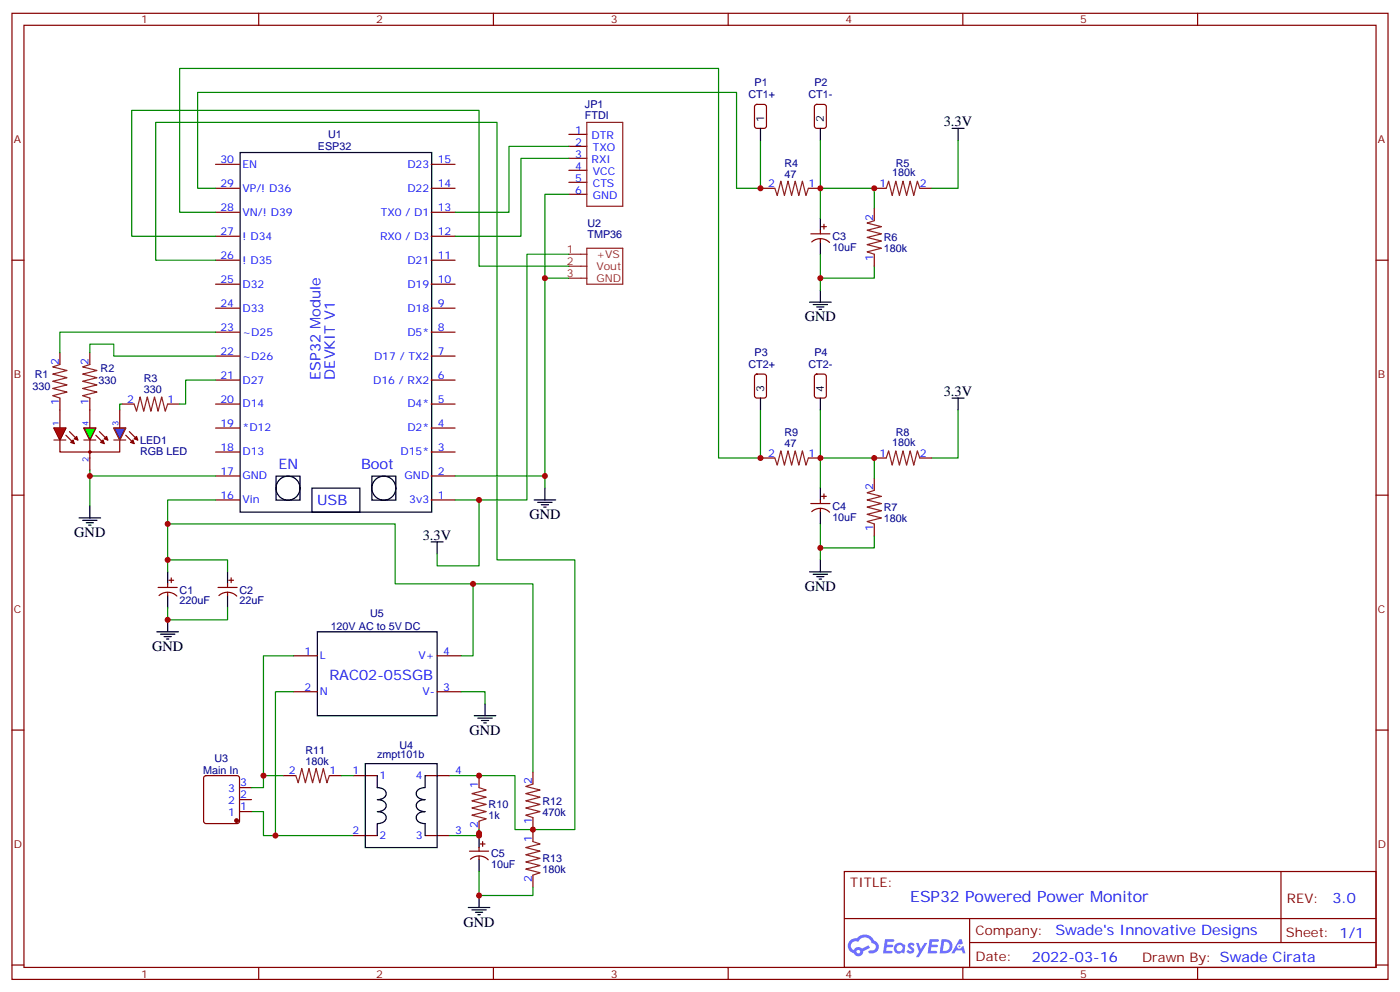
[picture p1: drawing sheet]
<svg xmlns="http://www.w3.org/2000/svg" width="412mm" height="292mm" viewBox="0 0 412 292" stroke-linecap="round" stroke-linejoin="round" font-family="sans-serif">
<g fill="none" stroke="#870000" stroke-width=".35">
<path d="M3.5 3.9h405.4v284.4h-405.4zM7.1 7.4h398.2v277.3h-398.2zM76.2 3.9v3.5M145.3 3.9v3.5M214.5 3.9v3.5M283.6 3.9v3.5M352.8 3.9v3.5M3.5 76.6h3.6M405.3 76.6h3.6M3.5 145.7h3.6M405.3 145.7h3.6M3.5 214.9h3.6"/>
<path d="M405.3 214.9h3.6M248.7 256.5h156.6v28.2h-156.6zM377.3 256.5v20.9M248.7 270.4h156.5M285.6 277.4h119.6M285.6 270.4v14.1M3.5 284h3.6M76.2 284.7v3.6M145.3 284.7v3.6M214.5 284.7v3.6M283.6 284.7v3.6M352.8 284.7v3.6"/>
<path d="M405.3 284h3.6"/>
</g>
<g fill="#5487ff">
<path d="M267.7 277.7a1.22 1.22 0 0 1 1.7 .2l-.4 .6a.47 .47 0 0 0-.3-.4 .47 .47 0 0 0-.5 .2l.1 .2a1.14 1.14 0 0 1 .8 1.8 1.14 1.14 0 0 1-1.9 0l-.2-.2 .5-.6 .7 .5a.29 .29 0 0 0 .3-.3 .29 .29 0 0 0-.2-.3 1.04 1.04 0 0 1-.6-1.7z"/>
<path d="M260.7 276.4h2.4l.3 .2-.2 .5-1.8 .1-.1 .8h1.5l.3 .4-.3 .4h-1.6l-.2 1.1h1.7l.2 .3-.2 .3-2.6 .1z"/>
<path d="M273.8 276.4h2.4l.3 .2-.1 .5-1.8 .1-.2 .8h1.6l.3 .4-.4 .4h-1.6l-.1 1.1h1.7l.2 .3-.2 .3-2.6 .1z"/>
<path d="M282.6 276.4h.7l.3 1.3-.6 .3a.69 .69 0 0 0-1 .3 .69 .69 0 0 0 .4 .9 .69 .69 0 0 0 .9-.6l.5-.2 .6 2.2h-.8l-.2-.9h-1.8l-.5 .9h-.8z"/>
<path d="M269.8 277.5h.8l.6 1.8 1.1-1.8h.9l-2.6 4.2h-.8l.9-1.5z"/>
<path d="M277.4 276.4l-.6 4.2h1.3a2.11 2.11 0 0 0 2.5-2.1 2.11 2.11 0 0 0-2.5-2.1zM278.1 277.2a1.39 1.39 0 0 1 1.7 1.4 1.39 1.39 0 0 1-1.8 1.3h-.3z"/>
<path d="M263.7 278.1a1.54 1.54 0 0 0-.1 2.1 1.54 1.54 0 0 0 2.2 .1l.6 .3 .3-2.3-.2-.3h-.4a1.49 1.49 0 0 0-2.4 .1zM264 279.1a.94 .94 0 0 1 1.8 0 .94 .94 0 0 1-1.8 0z"/>
<path d="M250.4 276.8a2.18 2.18 0 0 0 1.1 3.7 1.44 1.44 0 0 0 1.6 .9 1.44 1.44 0 0 0 1.2-1.4l2-1-.5-.8-1.9 1a1.47 1.47 0 0 0-2.4 .4 1.39 1.39 0 0 1-.7-1.9 1.39 1.39 0 0 1 2-.5 2.12 2.12 0 0 1 2.2-1.3 2.12 2.12 0 0 1 1.9 1.7 1.14 1.14 0 0 1 1.1 1.4 1.14 1.14 0 0 1-1.7 .7 .43 .43 0 0 0-.5 .4 .43 .43 0 0 0 .4 .5 1.98 1.98 0 0 0 2.5-1.2 1.98 1.98 0 0 0-1.2-2.6 3.1 3.1 0 0 0-5.3-.6l-.9 .1zM252.3 280.1a.55 .55 0 0 1 1.1 0 .55 .55 0 0 1-1.1 0z"/>
<circle cx="282.6" cy="278.5" r=".26"/>
</g>
<g fill="none" stroke="#000" stroke-width=".35">
<path d="M70.7 44.9h56.5v105.8h-56.5zM81.3 140.1h7.1v7.1h-7.1zM91.9 143.7h14.1v7h-14.1zM109.5 140.1h7.1v7.1h-7.1zM157.3 147.1h6.4M158.4 147.8h4.2M159.5 148.6h2.1M160.2 149.3h.7M160.5 143.6v3.5"/>
<circle cx="84.8" cy="143.7" r="3.5"/>
<circle cx="113.1" cy="143.7" r="3.5"/>
</g>
<g fill="none" stroke="#870000" stroke-width=".35">
<path d="M63.5 48.4h7.1M63.5 55.4h7.1M127 48.4h7.1M127 55.4h7.1M63.5 62.5h7.1M63.5 69.5h7.1M63.5 76.6h7.1M127 62.5h7.1M127 69.5h7.1M127 76.6h7.1M63.5 83.6h7.1M63.5 90.7h7.1"/>
<path d="M63.5 97.8h7.1M127 83.6h7.1M127 90.7h7.1M127 97.8h7.1M63.5 104.8h7.1M63.5 111.9h7.1M63.5 118.9h7.1M127 104.8h7.1M127 111.9h7.1M127 118.9h7.1M63.5 126h7.1M63.5 133h7.1"/>
<path d="M127 126h7.1M127 133h7.1M63.5 140.1h7.1M63.5 147.1h7.1M127 140.1h7.1M127 147.1h7.1"/>
</g>
<path d="M167.6 74.8h5.3M167.6 78.4h5.3M172.9 73.1h10.5v10.5h-10.5zM167.6 81.9h5.3" fill="none" stroke="#8c2424" stroke-width=".35"/>
<path d="M63.5 69.5h-24.7v-37h102.3v45.9h26.5M167.6 74.8h-12.4v72.3h-21.1M167.6 81.9h-7.1v61.7M134.1 140.1h26.4" fill="none" stroke="#008700" stroke-width=".35"/>
<path d="M33.5 126h3.5l-1.7 3.5z" fill="#00f" stroke="#870000" stroke-width=".35"/>
<path d="M17.6 129.5v3.5h17.7v-3.5M26.5 129.5v5.3" fill="none" stroke="#870000" stroke-width=".35"/>
<path d="M15.9 126h3.5l-1.8 3.5zM15.9 129.5h3.5M24.7 129.5h3.5M24.7 126h3.5l-1.7 3.5zM33.5 129.5h3.5M33.5 126h3.5l-1.7 3.5z" fill="none" stroke="#8c2424" stroke-width=".35"/>
<path d="M24.7 126h3.5l-1.7 3.5z" fill="#0f0" stroke="#870000" stroke-width=".35"/>
<path d="M15.9 126h3.5l-1.8 3.5z" fill="#f00" stroke="#870000" stroke-width=".35"/>
<g fill="#870000" stroke="#870000" stroke-width=".35">
<path d="M38.5 130.2l.7-.7 .3 1.1z"/>
<path d="M39.5 129.2l.7-.8 .4 1.1z"/>
<path d="M29.6 130.2l.7-.7 .4 1.1z"/>
<path d="M30.7 129.2l.7-.8 .3 1.1z"/>
<path d="M20.8 130.2l.7-.7 .4 1.1z"/>
<path d="M21.9 129.2l.7-.8 .3 1.1z"/>
<circle cx="69.7" cy="241.5" r=".53"/>
</g>
<g fill="none" stroke="#870000" stroke-width=".35">
<path d="M167.6 39.5h5.3M222.5 30.9l.5-.2h2.1l.6 .5 .1 5.9-.5 .6-2.3 .1-.7-.5-.1-5.9zM240.1 30.9l.5-.2h2.1l.7 .5v5.9l-.4 .6-2.4 .1-.7-.5v-5.9zM167.6 43.1h5.3M167.6 46.6h5.3M167.6 50.1h5.3M167.6 53.7h5.3M167.6 57.2h5.3M224.7 55.4h3.5M238.1 55.4h3.6M257.5 55.4h3.6M270.9 55.4h3.6"/>
<path d="M238.8 68.8h5.7M239.1 71.2a3.8 3.8 0 0 1 5.3 .2M241.7 67.8v1M241.7 70.2v1.1M242 66.7h1.4M242.7 66v1.4M257.5 61.4v3.5M257.5 74.8v3.6M17.6 103.8v3.5M17.6 117.2v8.8M26.5 103.8v3.5M26.5 117.2v8.8"/>
<path d="M36 118.9h3.5M49.4 118.9h3.5M222.5 110.3l.5-.2h2.1l.6 .4 .1 6-.5 .6-2.3 .1-.7-.5-.1-5.9zM240.1 110.3l.5-.2h2.1l.7 .4v6l-.4 .6-2.4 .1-.7-.5v-5.9zM19.4 128.1l2.5 2.5M20.5 127l2.4 2.5M26.5 134.8v3.5M28.2 128.1l2.5 2.5M29.3 127l2.4 2.5M35.3 120.7v5.3M37 128.1l2.5 2.5M38.1 127l2.5 2.5"/>
<path d="M224.7 134.8h3.5M238.1 134.8h3.6M257.5 134.8h3.6M270.9 134.8h3.6M238.8 148.2h5.7M239.1 150.6a3.8 3.8 0 0 1 5.3 .1M241.7 147.1v1.1M241.7 149.6v1.1M242 146.1h1.4M242.7 145.4v1.4M257.5 140.8v3.5M257.5 154.2v3.5"/>
<path d="M46.6 172.9h5.6M46.9 175.3a3.8 3.8 0 0 1 5.2 .1M49.4 171.8v1.1M49.4 174.3v1.1M49.7 170.8h1.5M50.4 170.1v1.4M64.2 172.9h5.6M64.5 175.3a3.8 3.8 0 0 1 5.2 .1M67 171.8v1.1M67 174.3v1.1M67.4 170.8h1.4M68.1 170.1v1.4"/>
<path d="M86.4 193h7.1M128.8 193h7M86.4 203.6h7.1M128.8 203.6h7M60.2 228.5l.5-.2h9.1l.5 .2 .3 .5v12.7l-.3 .5-.5 .2h-9.1l-.5-.2-.2-.5v-12.7zM70.6 238.9h3.5M70.6 235.3h3.5M70.6 231.8h3.5M83.6 228.3h3.5M97 228.3h3.5M104.1 228.3h7M125.2 228.3h7.1"/>
<path d="M141.1 228.3v3.5M157 227.2v3.6M104.1 245.9h7M125.2 245.9h7.1M138.3 250.5h5.6M138.6 252.9a3.8 3.8 0 0 1 5.2 .2M141.1 241.7v3.5M141.1 249.4v1.1M141.1 251.9v1.1M141.5 248.4h1.4M142.2 247.7v1.4M157 240.6v7.1"/>
<path d="M157 257.6v3.5"/>
</g>
<circle cx="26.5" cy="133" r=".35" fill="none" stroke="#900" stroke-width=".35"/>
<g fill="none" stroke="#8c2424" stroke-width=".35">
<path d="M172.9 36h10.5v24.7h-10.5zM228.2 55.4l.8 2.1 1-4.2 1.1 4.2 1-4.2 1.1 4.2 1-4.2 1.1 4.2 1.1-4.2 1 4.2 .7-2.1M261.1 55.4l.7-2.1 1 4.2 1.1-4.2 1 4.2 1.1-4.2 1.1 4.2 1-4.2 1.1 4.2 1-4.2 .7 2.1M257.5 64.9l-2.1 .8 4.2 1-4.2 1.1 4.2 1-4.2 1.1 4.2 1-4.2 1.1 4.2 1.1-4.2 1 2.1 .7M17.6 107.3l-2.1 .7 4.3 1-4.3 1.1 4.3 1.1-4.3 1 4.3 1.1-4.3 1 4.3 1.1-4.3 1.1 2.1 .7M26.5 107.3l-2.2 .7 4.3 1-4.3 1.1 4.3 1.1-4.3 1 4.3 1.1-4.3 1 4.3 1.1-4.3 1.1 2.2 .7M39.5 118.9l.7 2.1 1.1-4.2 1 4.2 1.1-4.2 1 4.2 1.1-4.2 1.1 4.2 1-4.2 1.1 4.2 .7-2.1M228.2 134.8l.8 2.1 1-4.2 1.1 4.2 1-4.2 1.1 4.2 1-4.2 1.1 4.2 1.1-4.2 1 4.2 .7-2.1M261.1 134.8l.7-2.1 1 4.2 1.1-4.2 1 4.2 1.1-4.2 1.1 4.2 1-4.2 1.1 4.2 1-4.2 .7 2.1M257.5 144.3l-2.1 .7 4.2 1.1-4.2 1 4.2 1.1-4.2 1.1 4.2 1-4.2 1.1 4.2 1-4.2 1.1 2.1 .7M87.1 228.3l.7 2.1 1.1-4.2 1.1 4.2 1-4.2 1.1 4.2 1-4.2 1.1 4.2 1-4.2 1.1 4.2 .7-2.1M141.1 231.8l2.1 .7-4.2 1.1 4.2 1-4.2 1.1 4.2 1-4.2 1.1 4.2 1.1-4.2 1 4.2 1.1-2.1 .7"/>
<path d="M157 230.8l-2.1 .7 4.2 1-4.2 1.1 4.2 1-4.2 1.1 4.2 1-4.2 1.1 4.2 1.1-4.2 1 2.1 .7M157 247.7l2.1 .7-4.2 1 4.2 1.1-4.2 1.1 4.2 1-4.2 1.1 4.2 1-4.2 1.1 4.2 1.1-2.1 .7"/>
</g>
<g fill="none" stroke="#008700" stroke-width=".35">
<path d="M167.6 43.1h-17.7v19.4h-15.8M167.6 57.2h-7.1v24.7M167.6 46.6h-14.1v22.9h-19.4M224 41.3v14.1h-7v-28.2h-158.8v28.2h5.3M224 55.4h.7M241.7 41.3v14.1M282.2 41.3v14.1h-7.7M63.5 62.5h-10.6v-42.4h158.8v114.7h13M63.5 76.6h-17.6v-40.6h100.5v128.8h22.9v79.4h-17.6v-15.9h-19.4M241.7 74.8v7.1h15.8v-3.5M257.5 61.4v-6h-15.8v8.8M63.5 97.8h-45.9v6"/>
<path d="M241.7 81.9v3.5M26.5 103.8v-2.5h7v3.5h30M36 118.9h-.7v1.8M63.5 111.9h-8.8v7h-1.8M26.5 138.3v1.8h37M224 120.7v14.1M241.7 120.7v14.1M282.2 120.7v14.1h-7.7M26.5 140.1v8.8M49.4 154.2h67v17.6h40.6v55.4M63.5 147.1h-14.1v17.7M141.1 147.1v19.4h-12.3v-3.5"/>
<path d="M241.7 154.2v7.1h15.8v-3.6M257.5 140.8v-6h-15.8v8.8M49.4 178.9v3.5h17.6v-3.5M49.4 168.3v-3.5h17.6v3.5M139.3 171.8v21.2h-3.5M241.7 161.3v3.5M86.4 193h-8.8v35.3h6M86.4 203.6h-5.3v42.3M135.8 203.6h7.1v3.5M74.1 238.9h3.5v7h26.5M77.6 228.3v3.5h-3.5M100.5 228.3h3.6"/>
<path d="M141.1 256.5v7.1h15.9v-2.5M141.1 244.2v1.7h-8.8"/>
</g>
<g fill="none" stroke="#000" stroke-width=".35">
<path d="M224 37.8v3.5M241.7 37.8v3.5M280.5 37.8h3.5M282.2 37.8v3.5M241.7 64.2v3.6M241.7 71.3v3.5M238.5 88.9h6.3M239.5 89.6h4.3M240.6 90.3h2.1M241.3 91.1h.7M241.7 85.4v3.5M224 117.2v3.5"/>
<path d="M241.7 117.2v3.5M280.5 117.2h3.5M282.2 117.2v3.5M23.3 152.4h6.3M24.3 153.1h4.3M25.4 153.8h2.1M26.1 154.6h.7M26.5 148.9v3.5M127 159.5h3.5M128.8 159.5v3.5M241.7 143.6v3.5M241.7 150.7v3.5"/>
<path d="M49.4 168.3v3.5M49.4 175.4v3.5M67 168.3v3.5M67 175.4v3.5M238.5 168.3h6.3M239.5 169h4.3M240.6 169.7h2.1M241.3 170.4h.7M241.7 164.8v3.5M46.2 185.9h6.4M47.3 186.7h4.2M48.3 187.4h2.1"/>
<path d="M49 188.1h.7M49.4 182.4v3.5M93.5 185.9h35.3v24.7h-35.3zM139.7 210.6h6.3M140.8 211.3h4.2M141.8 212.1h2.1M142.5 212.8h.7M142.9 207.1v3.5M107.6 224.8h21.2v24.6h-21.2zM111.1 228.3v3.5a2.31 2.31 0 0 1 2.7 1.8 2.13 2.13 0 0 1-2.7 1.7 2.31 2.31 0 0 1 2.7 1.8 2.13 2.13 0 0 1-2.7 1.8 2.31 2.31 0 0 1 2.7 1.7 2.13 2.13 0 0 1-2.7 1.8v3.5M125.2 228.3v3.5a2.31 2.31 0 0 0-2.6 1.8 2.13 2.13 0 0 0 2.6 1.7 2.31 2.31 0 0 0-2.6 1.8 2.13 2.13 0 0 0 2.6 1.8 2.31 2.31 0 0 0-2.6 1.7 2.13 2.13 0 0 0 2.6 1.8v3.5M141.1 245.9v3.5"/>
<path d="M141.1 253v3.5M137.9 267.1h6.4M139 267.8h4.2M140.1 268.5h2.1M140.8 269.2h.7M141.1 263.6v3.5"/>
</g>
<g fill="#c00">
<circle cx="160.5" cy="140.1" r=".88"/>
<circle cx="160.5" cy="81.9" r=".88"/>
<circle cx="49.4" cy="164.8" r=".88"/>
<circle cx="49.4" cy="182.4" r=".88"/>
<circle cx="141.1" cy="147.1" r=".88"/>
<circle cx="241.7" cy="55.4" r=".88"/>
<circle cx="257.5" cy="55.4" r=".88"/>
<circle cx="241.7" cy="81.9" r=".88"/>
<circle cx="224" cy="55.4" r=".88"/>
<circle cx="241.7" cy="161.3" r=".88"/>
<circle cx="257.5" cy="134.8" r=".88"/>
<circle cx="241.7" cy="134.8" r=".88"/>
<circle cx="224" cy="134.8" r=".88"/>
<circle cx="26.5" cy="140.1" r=".88"/>
<circle cx="157" cy="244.2" r=".88"/>
<circle cx="49.4" cy="154.2" r=".88"/>
<circle cx="81.1" cy="245.9" r=".88"/>
<circle cx="139.3" cy="171.8" r=".88"/>
<circle cx="141.1" cy="228.3" r=".88"/>
<circle cx="141.1" cy="245.2" r=".88"/>
<circle cx="141.1" cy="245.9" r=".88"/>
<circle cx="77.6" cy="228.3" r=".88"/>
<circle cx="141.1" cy="263.6" r=".88"/>
</g>
<text font-size="4.6" fill="#00f" x="268.1" y="265.3">ESP32 Powered Power Monitor</text>
<g font-size="4.2">
<text x="278" y="37.1">3.3V</text>
<text x="237.1" y="94.6">GND</text>
<text x="278" y="116.5">3.3V</text>
<text x="155.9" y="152.8">GND</text>
<text x="21.9" y="158.1">GND</text>
<text x="124.5" y="158.8">3.3V</text>
<text x="237.1" y="174">GND</text>
<text x="44.8" y="191.6">GND</text>
<text x="138.3" y="216.3">GND</text>
<text x="136.5" y="272.7">GND</text>
</g>
<g font-size="4.2" fill="#00f">
<text x="94.4" y="111.7" transform="rotate(-90 94.4 111.7)">ESP32 Module</text>
<text x="98.6" y="111.7" transform="rotate(-90 98.6 111.7)">DEVKIT V1</text>
<text x="82" y="138.2">EN</text>
<text x="106.4" y="138.2">Boot</text>
<text x="93.4" y="148.8">USB</text>
<text x="97" y="200.1">RAC02-05SGB</text>
<text x="392.5" y="265.8">3.0</text>
<text x="310.9" y="275.3">Swade's Innovative Designs</text>
<text x="304" y="283.1">2022-03-16</text>
</g>
<g font-size="3.9" fill="#800">
<text x="250.5" y="261.1">TITLE:</text>
<text x="379.1" y="265.8">REV:</text>
<text x="287.4" y="275.3">Company:</text>
<text x="378.7" y="275.9">Sheet: 1/1</text>
<text x="287.4" y="283">Date:</text>
<text x="336.4" y="283.1">Drawn By: Swade Cirata</text>
</g>
<g font-size="3.2" fill="#800">
<text x="41.6" y="6.9">1</text>
<text x="110.8" y="6.9">2</text>
<text x="179.9" y="6.9">3</text>
<text x="249.1" y="6.9">4</text>
<text x="318.2" y="6.9">5</text>
<text x="4.1" y="42">A</text>
<text x="405.9" y="42">A</text>
<text x="4.1" y="111.2">B</text>
<text x="405.9" y="111.2">B</text>
<text x="4.1" y="180.3">C</text>
<text x="405.9" y="180.3">C</text>
<text x="4.1" y="249.4">D</text>
<text x="405.9" y="249.4">D</text>
<text x="41.6" y="287.7">1</text>
<text x="110.8" y="287.7">2</text>
<text x="179.9" y="287.7">3</text>
<text x="249.1" y="287.7">4</text>
<text x="318.2" y="287.7">5</text>
</g>
<g font-size="3.2" fill="#000080">
<text x="220.5" y="29">CT1+</text>
<text x="222.2" y="25.4">P1</text>
<text x="238.1" y="29">CT1-</text>
<text x="239.9" y="25.4">P2</text>
<text x="172.3" y="35">FTDI</text>
<text x="172.3" y="31.8">JP1</text>
<text x="96.7" y="40.6">U1</text>
<text x="93.7" y="44.2">ESP32</text>
<text x="231.1" y="52.2">47</text>
<text x="231.1" y="49.1">R4</text>
<text x="262.8" y="51.9">180k</text>
<text x="263.9" y="49.1">R5</text>
<text x="173" y="70.1">TMP36</text>
<text x="173" y="66.9">U2</text>
<text x="245.2" y="70.7">C3</text>
<text x="260.3" y="71">R6</text>
<text x="245.2" y="73.8">10uF</text>
<text x="260.3" y="74.2">180k</text>
<text x="222.2" y="104.8">P3</text>
<text x="239.9" y="104.8">P4</text>
<text x="10.2" y="111.2">R1</text>
<text x="29" y="113">330</text>
<text x="29.6" y="109.5">R2</text>
<text x="42.3" y="112.6">R3</text>
<text x="220.5" y="108.3">CT2+</text>
<text x="238.1" y="108.3">CT2-</text>
<text x="9.6" y="114.8">330</text>
<text x="42.3" y="115.7">330</text>
<text x="41.3" y="130.6">LED1</text>
<text x="231.1" y="131.6">47</text>
<text x="231.1" y="128.4">R9</text>
<text x="262.8" y="131.3">180k</text>
<text x="263.9" y="128.4">R8</text>
<text x="41.3" y="133.8">RGB LED</text>
<text x="245.2" y="153.2">10uF</text>
<text x="245.2" y="150">C4</text>
<text x="260.3" y="153.6">180k</text>
<text x="260.3" y="150.4">R7</text>
<text x="52.9" y="177.9">220uF</text>
<text x="52.9" y="174.7">C1</text>
<text x="70.6" y="177.9">22uF</text>
<text x="70.6" y="174.7">C2</text>
<text x="97.4" y="185.3">120V AC to 5V DC</text>
<text x="109" y="181.7">U5</text>
<text x="90" y="221.9">R11</text>
<text x="117.7" y="220.3">U4</text>
<text x="59.9" y="227.7">Main In</text>
<text x="63.2" y="224.1">U3</text>
<text x="90" y="225.1">180k</text>
<text x="111.1" y="223">zmpt101b</text>
<text x="143.9" y="237.9">R10</text>
<text x="159.8" y="236.8">R12</text>
<text x="143.9" y="241.1">1k</text>
<text x="159.8" y="240">470k</text>
<text x="144.6" y="255.5">10uF</text>
<text x="144.6" y="252.3">C5</text>
<text x="159.8" y="257">180k</text>
<text x="159.8" y="253.8">R13</text>
</g>
<g font-size="3.2" fill="#00f">
<text x="169.4" y="39.5">1</text>
<text x="174.3" y="41">DTR</text>
<text x="64.9" y="48">30</text>
<text x="128.9" y="48">15</text>
<text x="169.4" y="43.1">2</text>
<text x="169.4" y="46.6">3</text>
<text x="174.6" y="44.5">TXO</text>
<text x="71.4" y="49.4">EN</text>
<text x="120" y="49.4">D23</text>
<text x="169.4" y="50.1">4</text>
<text x="169.4" y="53.7">5</text>
<text x="174.3" y="48">RXI</text>
<text x="174.6" y="51.5">VCC</text>
<text x="64.9" y="55">29</text>
<text x="71.4" y="56.4">VP/! D36</text>
<text x="120" y="56.4">D22</text>
<text x="128.9" y="55">14</text>
<text x="169.4" y="57.2">6</text>
<text x="174.6" y="55.1">CTS</text>
<text x="174.6" y="58.6">GND</text>
<text x="226.2" y="55.1">2</text>
<text x="238.1" y="55.1">1</text>
<text x="259" y="55.1">1</text>
<text x="270.9" y="55.1">2</text>
<text x="64.9" y="62.1">28</text>
<text x="71.4" y="63.5">VN/! D39</text>
<text x="112.2" y="63.5">TX0 / D1</text>
<text x="128.9" y="62.1">13</text>
<text x="257.2" y="64.9" transform="rotate(-90 257.2 64.9)">2</text>
<text x="64.9" y="69.1">27</text>
<text x="71.4" y="70.5">! D34</text>
<text x="111.9" y="70.5">RX0 / D3</text>
<text x="128.9" y="69.1">12</text>
<text x="64.9" y="76.2">26</text>
<text x="71.4" y="77.6">! D35</text>
<text x="120" y="77.6">D21</text>
<text x="128.9" y="76.2">11</text>
<text x="257.2" y="76.8" transform="rotate(-90 257.2 76.8)">1</text>
<text x="64.9" y="83.2">25</text>
<text x="128.9" y="83.2">10</text>
<text x="71.4" y="84.6">D32</text>
<text x="120" y="84.6">D19</text>
<text x="64.9" y="90.3">24</text>
<text x="71.4" y="91.7">D33</text>
<text x="120" y="91.7">D18</text>
<text x="128.9" y="90.3">9</text>
<text x="64.9" y="97.3">23</text>
<text x="71.4" y="98.8">~D25</text>
<text x="120" y="98.8">D5*</text>
<text x="128.9" y="97.3">8</text>
<text x="17.3" y="107.3" transform="rotate(-90 17.3 107.3)">2</text>
<text x="26.1" y="107.3" transform="rotate(-90 26.1 107.3)">2</text>
<text x="64.9" y="104.4">22</text>
<text x="71.4" y="105.8">~D26</text>
<text x="110.2" y="105.8">D17 / TX2</text>
<text x="128.9" y="104.4">7</text>
<text x="64.9" y="111.5">21</text>
<text x="71.4" y="112.9">D27</text>
<text x="109.9" y="112.9">D16 / RX2</text>
<text x="128.9" y="111.5">6</text>
<text x="17.3" y="119.2" transform="rotate(-90 17.3 119.2)">1</text>
<text x="26.1" y="119.2" transform="rotate(-90 26.1 119.2)">1</text>
<text x="37.5" y="118.6">2</text>
<text x="49.4" y="118.6">1</text>
<text x="64.9" y="118.5">20</text>
<text x="71.4" y="119.9">D14</text>
<text x="120" y="119.9">D4*</text>
<text x="128.9" y="118.5">5</text>
<text x="64.9" y="125.6">19</text>
<text x="128.9" y="125.6">4</text>
<text x="71.4" y="127">*D12</text>
<text x="120" y="127">D2*</text>
<text x="64.9" y="132.6">18</text>
<text x="71.4" y="134">D13</text>
<text x="118" y="134">D15*</text>
<text x="128.9" y="132.6">3</text>
<text x="226.2" y="134.4">2</text>
<text x="238.1" y="134.4">1</text>
<text x="259" y="134.4">1</text>
<text x="270.9" y="134.4">2</text>
<text x="64.9" y="139.7">17</text>
<text x="71.4" y="141.1">GND</text>
<text x="119.2" y="141.1">GND</text>
<text x="128.9" y="139.7">2</text>
<text x="64.9" y="146.7">16</text>
<text x="71.4" y="148.1">Vin</text>
<text x="120.6" y="148.1">3v3</text>
<text x="128.9" y="146.7">1</text>
<text x="257.2" y="144.3" transform="rotate(-90 257.2 144.3)">2</text>
<text x="257.2" y="156.2" transform="rotate(-90 257.2 156.2)">1</text>
<text x="89.7" y="192.7">1</text>
<text x="94.2" y="194.1">L</text>
<text x="123.3" y="194.1">V+</text>
<text x="130.5" y="192.7">4</text>
<text x="89.7" y="203.2">2</text>
<text x="130.5" y="203.2">3</text>
<text x="94.2" y="204.6">N</text>
<text x="124.4" y="204.6">V-</text>
<text x="85.1" y="227.9">2</text>
<text x="97" y="227.9">1</text>
<text x="103.8" y="227.9">1</text>
<text x="134.1" y="227.9">4</text>
<text x="67.2" y="233.2">3</text>
<text x="70.7" y="231.5">3</text>
<text x="111.8" y="229.3">1</text>
<text x="122.5" y="229.3">4</text>
<text x="140.8" y="231.8" transform="rotate(-90 140.8 231.8)">1</text>
<text x="156.6" y="230.8" transform="rotate(-90 156.6 230.8)">2</text>
<text x="67.2" y="236.7">2</text>
<text x="70.7" y="238.5">1</text>
<text x="70.7" y="235">2</text>
<text x="67.2" y="240.3">1</text>
<text x="103.8" y="245.6">2</text>
<text x="134.1" y="245.6">3</text>
<text x="140.8" y="243.7" transform="rotate(-90 140.8 243.7)">2</text>
<text x="156.6" y="242.6" transform="rotate(-90 156.6 242.6)">1</text>
<text x="111.8" y="247">2</text>
<text x="122.5" y="247">3</text>
<text x="156.6" y="247.7" transform="rotate(-90 156.6 247.7)">1</text>
<text x="156.6" y="259.6" transform="rotate(-90 156.6 259.6)">2</text>
</g>
<g font-size="3.2">
<text x="225.1" y="36" transform="rotate(-90 225.1 36)">1</text>
<text x="242.7" y="36" transform="rotate(-90 242.7 36)">2</text>
<text x="225.1" y="115.4" transform="rotate(-90 225.1 115.4)">3</text>
<text x="242.7" y="115.4" transform="rotate(-90 242.7 115.4)">4</text>
</g>
<g font-size="3.2" fill="#8d2323">
<text x="167" y="74.5">1</text>
<text x="167" y="78">2</text>
<text x="175.7" y="75.9">+VS</text>
<text x="167" y="81.5">3</text>
<text x="175.7" y="79.4">Vout</text>
<text x="175.7" y="82.9">GND</text>
</g>
<g font-size="2.5" fill="#00f">
<text x="17.3" y="125.3" transform="rotate(-90 17.3 125.3)">1</text>
<text x="26.1" y="125.3" transform="rotate(-90 26.1 125.3)">4</text>
<text x="34.9" y="125.3" transform="rotate(-90 34.9 125.3)">3</text>
<text x="26.1" y="136" transform="rotate(-90 26.1 136)">2</text>
</g>
</svg>
